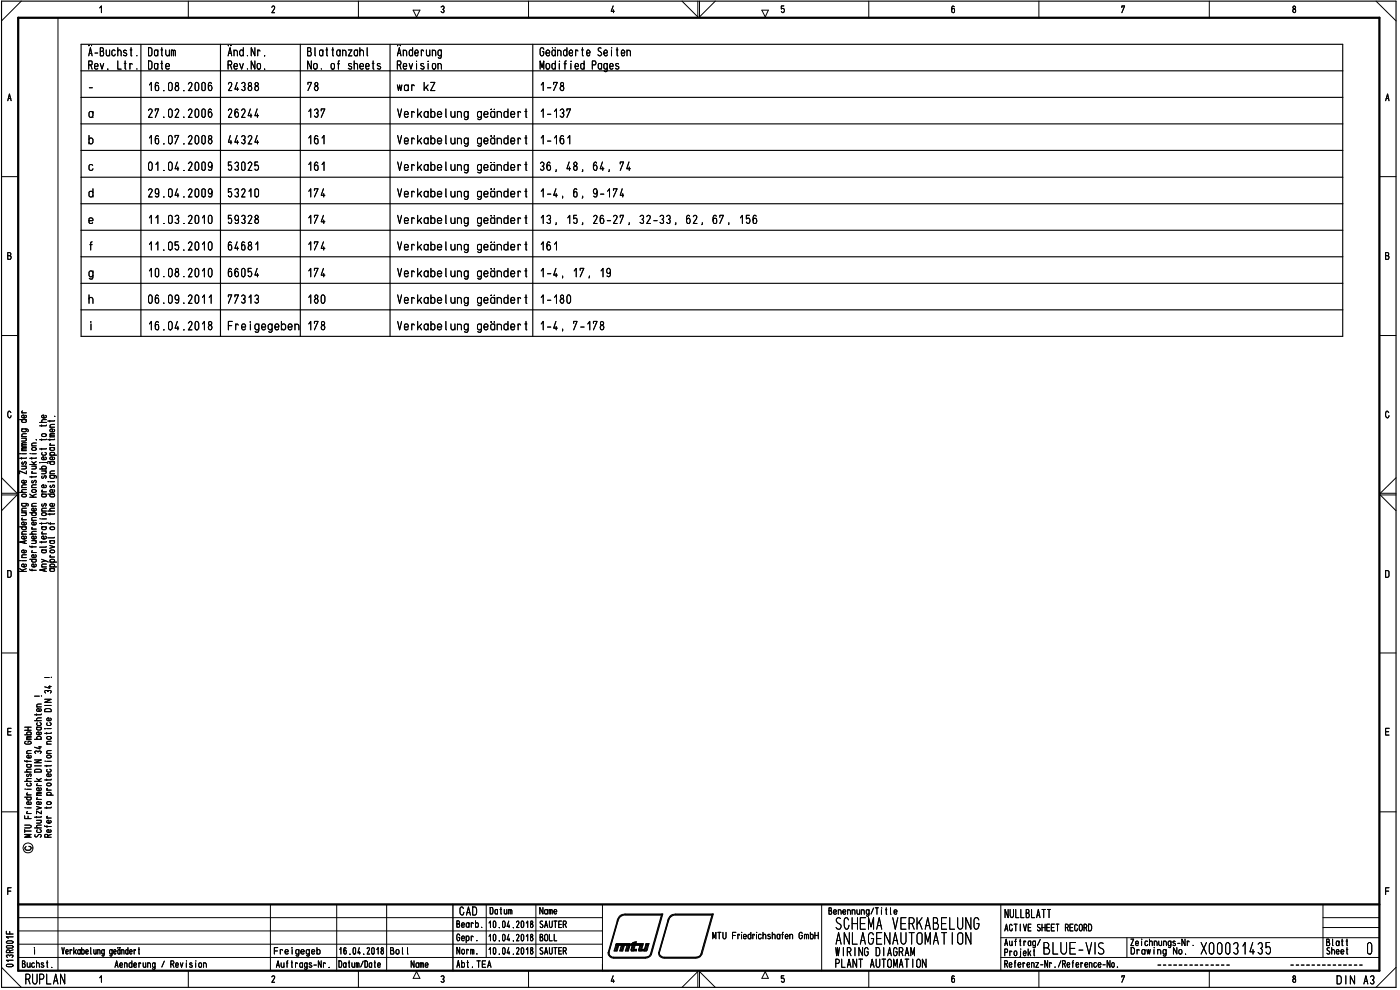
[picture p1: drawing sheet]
<svg xmlns="http://www.w3.org/2000/svg" width="420mm" height="297mm" viewBox="0 0 420 297" stroke-linecap="round" stroke-linejoin="round" font-family="sans-serif">
<path d="M.5 .3h418.5v295.9h-418.5z" fill="none" stroke="#000" stroke-width=".34"/>
<path d="M5.5 5.3h408.5v286h-408.5zM5.5 271.4h408.5" fill="none" stroke="#000" stroke-width=".68"/>
<g fill="none" stroke="#000" stroke-width=".3">
<path d="M6.4 .3l-5.9 6M17.4 5.3v286M29.9 2.4l.5-.6v2M56.5 .3v5M107.6 .3v5M158.6 .3v5M204.7 .3l4.7 4.8v-4.8M209.9 .3v4.8l4.8-4.8M260.7 .3v5M286.4 2l-.4-.2-.4 .5v1.2l.6 .3a.8 .8 0 0 0 0-1.3l-.5 .1-.1 .4M311.8 .3v5M362.9 .3v5"/>
<path d="M413 .3l6 6M.5 53h5M414 53h5M.5 100.7h5M414 100.7h5M3.3 123.8a.48 .48 0 0 0-.6-.4 .48 .48 0 0 0-.4 .6v.7l.4 .6h.4l.2-.6M416.8 123.8a.48 .48 0 0 0-.6-.4 .48 .48 0 0 0-.4 .6v.7l.4 .6h.4l.3-.6M.5 148.5h4.6l-4.6 4.7M.5 143.3l4.6 4.7h-4.6M419 148.5h-4.8l4.8 4.7M419 143.3l-4.8 4.7h4.8M.5 195.9h5"/>
<path d="M414 195.9h5M.5 243.6h5M7.4 247.6h1.5l.5 .2-.1 .4-.4 .2h-1.5M8 242.4h1.4M8.3 243.5l-.3 .4 .3 .2M9.4 250.4h-2l1.6 .4-1.6 .4h2M414 243.6h5M3.3 266.4h-1v2M5.5 275.3h175.3M5.5 279.3h175.3M81.2 271.4v19.9M101 271.4v19.9"/>
<path d="M116 271.4v19.9M145.9 271.4v15.9M160.8 271.4v15.9M180.8 271.4v19.9M246.6 271.4v19.9M300.4 271.4v19.8M397 271.4v15.9M397 278.3h17M397 275.3h17M.5 290.2l5.9 6M1.9 282.6l.4-.3h1.2l.4 .5-.3 .2h-1.4zM2 283.9l1.6-.2 .3 .4-.3 .4h-1.4l-.3-.4z"/>
<path d="M2.1 289.4l1.5-.1a.38 .38 0 0 1 .3 .4 .38 .38 0 0 1-.4 .4l-1.4-.1-.2-.3zM2.9 285.8v-.6a.55 .55 0 0 0-.5-.2 .55 .55 0 0 0-.5 .4v.4h2M3.9 288.1h-2l.6 .4M3.9 281.1h-2l.6 .4M3.9 285l-1 .3M5.5 287.3h175.3M5.5 283.3h175.3M29.9 293.4l.5-.6v1.9M56.5 291.3v4.9M107.6 291.3v4.9M125 291.5l1 2h-2zM158.6 291.3v4.9"/>
<path d="M204.7 296.2l4.7-4.7v4.7M209.9 296.2v-4.7l4.8 4.7M229.7 291.5l.9 2h-2zM260.7 291.3v4.9M300.4 287.3h113.6M300.4 281.3h113.6M311.8 291.3v4.9M338.2 281.3v6M362.9 291.3v4.9M419 290.2l-6 6"/>
<circle cx="8.4" cy="254.4" r="1.49"/>
</g>
<path d="M135.9 271.4v19.9" fill="none" stroke="#000" stroke-width=".42"/>
<path d="M8 236.8h1.4M7.6 242.4h.1" fill="none" stroke="#000" stroke-width=".3"/>
<g fill="none" stroke="#000" stroke-width=".3">
<path d="M7.4 218.2h2M8.4 218.2v.9M7.4 228.2l.1 .2h1.9M7.4 234.4h2M7.6 236.8h.1M7.8 222.4l-.4 .4v.2l.4 .3 1.6-.2-.2-.6-.8-.1v.4M8 229.4h1.1l.3 .6-.3 .2-.9-.1-.2-.4 .3-.3M8 221.9h1.4M8.1 228.2v.5M9 234.9l.4 .2v.5l-.3 .2-.9-.1-.2-.2 .2-.5M9.2 226.7l.2 .2-.2 .5h-.9l-.3-.5 .7-.3v.8M9.4 233.6l-1.3 .1-.1 .5 .4 .2"/>
<path d="M9.4 230.8l-1.3 .1-.1 .5 .4 .2M9.4 221.4h-1.1l-.3 .2 .3 .3M9.4 221l-1.3 .1-.1 .1 .3 .2M9.4 229.4h-.2M7.4 247.6h1.5l.5 .2-.1 .4-.4 .2h-1.5M8 242.4h1.4M8.3 243.5l-.3 .4 .3 .2M9.4 250.4h-2l1.6 .4-1.6 .4h2"/>
</g>
<path d="M8 236.8h1.4M7.6 242.4h.1" fill="none" stroke="#000" stroke-width=".3"/>
<g fill="none" stroke="#000" stroke-width=".3">
<path d="M7.4 218.2h2M8.4 218.2v.9M10.4 216.2h2M10.4 208.9h1.4M11 218.2h1.1l.3 .6-.3 .2h-.8l-.3-.2 .3-.6M11 214.2v.4M11 212.1h1.4M12 216.8l.4 .4-.3 .5h-.8l-.3-.4 .2-.4M12.1 219.7l.3 .4-.4 .4-1-.2v-.5l.7-.2v.9M12.1 212.7l.3 .2-.3 .5h-.9l-.2-.5 .7-.3v.8M12.4 215.4l-1.3 .2-.1 .3 .4 .3M12.4 214.2l-.1 .3h-1.9"/>
<path d="M12.4 211.2l-1.2 .1-.2 .2 .2 .6M12.4 218.2l-.2 .1M7.4 228.2l.1 .2h1.9M7.4 234.4h2M7.6 236.8h.1M7.8 222.4l-.4 .4v.2l.4 .3 1.6-.2-.2-.6-.8-.1v.4M8 229.4h1.1l.3 .6-.3 .2-.9-.1-.2-.4 .3-.3M8 221.9h1.4M8.1 228.2v.5M9 234.9l.4 .2v.5l-.3 .2-.9-.1-.2-.2 .2-.5M9.2 226.7l.2 .2-.2 .5h-.9l-.3-.5 .7-.3v.8M9.4 233.6l-1.3 .1-.1 .5 .4 .2"/>
<path d="M9.4 230.8l-1.3 .1-.1 .5 .4 .2M9.4 221.4h-1.1l-.3 .2 .3 .3M9.4 221l-1.3 .1-.1 .1 .3 .2M9.4 229.4h-.2M10.4 228h2l-2 .9h2M10.4 229.8h2M10.5 231.1l.3-.3h1.2l.4 .3v.5h-2zM11 233.6l1 .8M11.6 224.1h.8M12 223.9v.8l-1.6-.5M12.1 236.4l.3 .5-.4 .3-1-.1v-.5l.2-.2h.5v.8M12.4 233.6l-.8 .4"/>
<path d="M10.5 250.4v.6a.76 .76 0 0 0 1.1-.6h.5a.43 .43 0 0 1 .3 .4 .43 .43 0 0 1-.3 .4M11 242l1.4 .4-1.4 .4M11 244.9v.5M12.1 240.6l.3 .3-.3 .5h-.9l-.2-.4v-.3l.7-.2v.9M12.4 247.6h-1.3l-.1 .5 .4 .3M12.4 244.9l-.1 .3h-1.9M12.4 243.3v.9l-1.4-.9v.9"/>
</g>
<g fill="none" stroke="#000" stroke-width=".3">
<path d="M10.4 216.2h2M10.4 208.9h1.4M11 218.2h1.1l.3 .6-.3 .2h-.8l-.3-.2 .3-.6M11 214.2v.4M11 212.1h1.4M12 216.8l.4 .4-.3 .5h-.8l-.3-.4 .2-.4M12.1 219.7l.3 .4-.4 .4-1-.2v-.5l.7-.2v.9M12.1 212.7l.3 .2-.3 .5h-.9l-.2-.5 .7-.3v.8M12.5 208.9h.1M12.4 215.4l-1.3 .2-.1 .3 .4 .3M12.4 214.2l-.1 .3h-1.9M12.4 211.2l-1.2 .1-.2 .2 .2 .6"/>
<path d="M12.4 218.2l-.2 .1M10.4 228h2l-2 .9h2M10.4 229.8h2M10.5 231.1l.3-.3h1.2l.4 .3v.5h-2zM11 233.6l1 .8M11.6 224.1h.8M12 223.9v.8l-1.6-.5M12.1 236.4l.3 .5-.4 .3-1-.1v-.5l.2-.2h.5v.8M12.4 233.6l-.8 .4M10.5 250.4v.6a.76 .76 0 0 0 1.1-.6h.5a.43 .43 0 0 1 .3 .4 .43 .43 0 0 1-.3 .4M11 242l1.4 .4-1.4 .4M11 244.9v.5"/>
<path d="M12.1 240.6l.3 .3-.3 .5h-.9l-.2-.4v-.3l.7-.2v.9M12.4 247.6h-1.3l-.1 .5 .4 .3M12.4 244.9l-.1 .3h-1.9M12.4 243.3v.9l-1.4-.9v.9"/>
</g>
<g fill="none" stroke="#000" stroke-width=".3">
<path d="M12.5 208.9h.1M14 229.6v.4M14 233.8v.4M14 238.6h2M14 237.1h1.4M14 228.4h1.4M14.1 235.1l1.1-.1 .2 .5-1 .3-.4-.3zM14.3 236.6h-.3l.3 .5M14.4 238.6l-.4-.3 .4-.6 .9 .2 .1 .4-.5 .3M14.9 230.8l.5 .3-.4 .5h-.7l-.3-.2 .2-.5M15.1 232.2l.3 .3-.3 .5h-.8l-.3-.3 .1-.4 .6-.1v.8M15.4 233.8l-.1 .2h-1.9"/>
<path d="M15.4 229.6v.2h-2M13.4 247.7l.1 .3h1.9M14 245.4h1.4M14 242.1v.5M14.1 240.7l1.1-.1 .2 .5-1 .3-.4-.3zM14.1 247.7v.5M14.3 244.9l-.3 .1 .3 .4M14.4 251.2l-.2-.8-.8 .1v.7h2M15.1 249l.3 .4-.5 .4-.8-.2v-.5l.6-.2v.9M15.1 246.2l.3 .4-.5 .4-.8-.2v-.5l.6-.2v.9M15.4 242.1l-.1 .3h-1.9M15.4 250.4l-1 .3"/>
</g>
<g fill="none" stroke="#000" stroke-width=".3">
<path d="M13.4 212.9l.6-.3 1 .1 .4 .3v.5h-2zM13.4 209.8h2l-2 .9h2M13.4 211.7h2M13.4 203.3h1.4M13.5 218.6h.1M13.7 207.9l-.3-.3 .2-.4h.5l.3 .3 .3-.3 .6 .1 .1 .3-.3 .3M14 219.8v.4M14 218.6h1.4M14.6 206h.8M14.9 205.7v.8l-1.5-.4M15.1 215.5l.3 .2-.3 .5h-.8l-.3-.5 .4-.3h.3v.8M15.4 219.8v.2h-2"/>
<path d="M13.6 228.4h.1M14.1 221.1h1.1l.2 .5-1 .2-.4-.2z"/>
</g>
<g fill="none" stroke="#000" stroke-width=".3">
<path d="M15.5 203.3h.1M14 229.6v.4M14 233.8v.4M14 238.6h2M14 237.1h1.4M14 228.4h1.4M14.1 235.1l1.1-.1 .2 .5-1 .3-.4-.3zM14.3 236.6h-.3l.3 .5M14.4 238.6l-.4-.3 .4-.6 .9 .2 .1 .4-.5 .3M14.9 230.8l.5 .3-.4 .5h-.7l-.3-.2 .2-.5M15.1 232.2l.3 .3-.3 .5h-.8l-.3-.3 .1-.4 .6-.1v.8M15.4 233.8l-.1 .2h-1.9"/>
<path d="M15.4 229.6v.2h-2M13.4 247.7l.1 .3h1.9M14 245.4h1.4M14 242.1v.5M14.1 240.7l1.1-.1 .2 .5-1 .3-.4-.3zM14.1 247.7v.5M14.3 244.9l-.3 .1 .3 .4M14.4 251.2l-.2-.8-.8 .1v.7h2M15.1 249l.3 .4-.5 .4-.8-.2v-.5l.6-.2v.9M15.1 246.2l.3 .4-.5 .4-.8-.2v-.5l.6-.2v.9M15.4 242.1l-.1 .3h-1.9M15.4 250.4l-1 .3"/>
</g>
<g fill="none" stroke="#000" stroke-width=".3">
<path d="M13.4 212.9l.6-.3 1 .1 .4 .3v.5h-2zM13.4 209.8h2l-2 .9h2M13.4 211.7h2M13.4 203.3h1.4M13.5 218.6h.1M13.7 207.9l-.3-.3 .2-.4h.5l.3 .3 .3-.3 .6 .1 .1 .3-.3 .3M14 219.8v.4M14 218.6h1.4M14.6 206h.8M14.9 205.7v.8l-1.5-.4M15.1 215.5l.3 .2-.3 .5h-.8l-.3-.5 .4-.3h.3v.8M15.4 219.8v.2h-2"/>
<path d="M13.6 228.4h.1M14.1 221.1h1.1l.2 .5-1 .2-.4-.2z"/>
</g>
<g fill="none" stroke="#000" stroke-width=".3">
<path d="M12.5 158.1h1.1l.3 .5-.3 .3h-.8l-.3-.3 .3-.5M12.5 156.9v.4M12.5 155.7h1.4M12.7 159.6l-.2 .3 .3 .3M13.9 156.9l-.1 .2h-1.9M13.9 158.1l-.2 .1M12.5 167.8l1.9 .9M12.5 165h1.1l.3 .4-.1 .3-.2 .2-.9-.1-.2-.4 .3-.4M12.5 170.1h1.4M12.5 162.5v.4M12.5 160.2h1.4M13.2 170.8v.6"/>
<path d="M13.7 160.9l.2 .5-.4 .3-.9-.2-.1-.4 .7-.2v.8M13.7 168.2l-1.2 .5M13.9 170.6l-2 .4 2 .4M13.9 169.2h-1.2l-.2 .5 .2 .4M13.9 164l-.1 .2h-1.9M13.9 162.5l-.1 .1h-1.9M13.9 165l-.2 .1M15.5 203.3h.1M8.7 253.9a.6 .6 0 0 1 .7 .6 .6 .6 0 0 1-.6 .6h-.8l-.4-.3-.1-.5 .3-.3"/>
</g>
<g fill="none" stroke="#000" stroke-width=".3">
<path d="M11.9 126.7h2M12 138.8h.1M12.5 138.8h1.5l.4 .2M12.5 130.4l1-.3a.42 .42 0 0 1 .4 .5 .42 .42 0 0 1-.4 .4l-.8-.1zM12.5 127.5v.4M12.5 131.7v.5M12.5 134.5v.5M13.5 135.7l.4 .4-.3 .5-.9-.1-.2-.3 .2-.4M13.7 124.6l.2 .3-.1 .3-.9 .2a.45 .45 0 0 1-.4-.6 .45 .45 0 0 1 .7-.3v.9M13.9 134.5l-.1 .2h-1.9M13.9 131.7l-.1 .2h-1.9M13.9 127.5l-.1 .3h-1.9"/>
<path d="M13.9 125.9l-1.3 .2v.6h.3M12.1 155.7h.1M12.5 158.1h1.1l.3 .5-.3 .3h-.8l-.3-.3 .3-.5M12.5 147.6h1.4M12.5 156.9v.4M12.5 155.7h1.4M12.6 154l.9-.2a.42 .42 0 0 1 .4 .5 .42 .42 0 0 1-.4 .4l-.8-.1zM12.7 142.8l-.2 .5a.51 .51 0 0 0 .6 0 .51 .51 0 0 0 .2-.6l.5 .1-.1 .7M12.7 147.1l-.2 .2 .3 .3M12.7 159.6l-.2 .3 .3 .3M13.5 141.3a.42 .42 0 0 1 .4 .4 .42 .42 0 0 1-.4 .5h-1M13.7 145.5l.2 .3-.2 .5h-1l-.2-.5 .7-.3v.8"/>
<path d="M13.9 156.9l-.1 .2h-1.9M13.9 158.1l-.2 .1M12.5 167.8l1.9 .9M12.5 165h1.1l.3 .4-.1 .3-.2 .2-.9-.1-.2-.4 .3-.4M12.5 162.5v.4M12.5 170.1h1.4M12.5 160.2h1.4M13.2 170.8v.6M13.7 160.9l.2 .5-.4 .3-.9-.2-.1-.4 .7-.2v.8M13.7 168.2l-1.2 .5M13.9 170.6l-2 .4 2 .4M13.9 169.2h-1.2l-.2 .5 .2 .4"/>
<path d="M13.9 164l-.1 .2h-1.9M13.9 162.5l-.1 .1h-1.9M13.9 165l-.2 .1"/>
</g>
<g fill="none" stroke="#000" stroke-width=".3">
<path d="M5.9 125.9h2M6 136.1h.1M6.5 128.7l1.8 .1 .2 .3-.2 .4M6.5 139.9h1.4M6.5 137.3v.5M6.5 136.1h1.4M6.5 135.2h1.4M6.5 133.9h1.4M6.5 131.5h1.4M6.5 131h1.4M6.5 123.9h1.4M6.7 138.6l-.2 .3 .1 .4h.4a.6 .6 0 0 1 .8-.6l-.1 .7"/>
<path d="M6.7 123.3l-.2 .2 .3 .4M6.8 128.7l-.3 .3 .3 .5h.8l.3-.2-.3-.6M6.8 125.9l-.3 .3 .3 .5h.8l.3-.2-.3-.6M7.5 139.9l.4 .3-.1 .3-1.3 .2M7.5 131.5l.4 .3-.1 .4-1.3 .1M7.7 124.6l.2 .5-.4 .3-.9-.2v-.5l.6-.2v.9M7.9 137.3l-.1 .2h-1.9M7.9 134.7h-1.2l-.2 .3 .2 .2M7.9 134.3h-1.2l-.2 .2 .4 .2M7.9 133.3h-1.2l-.2 .3 .2 .3M7.9 132.8l-1.3 .1v.4h.3M7.9 130.1l-1.3 .2 .1 .7"/>
<path d="M8.9 139.4h2M9.5 139.9h1.4M9.5 136.1h1.4M9.5 137.3v.5M9.5 138.5l1 .9M10.5 139.9l.4 .3-.2 .4-1.2 .1M10.9 137.3v.2h-2M10.9 138.5l-.9 .4M11.9 126.7h2M12 138.8h.1M12.5 138.8h1.5l.4 .2M12.5 130.4l1-.3a.42 .42 0 0 1 .4 .5 .42 .42 0 0 1-.4 .4l-.8-.1z"/>
<path d="M12.5 127.5v.4M12.5 131.7v.5M12.5 134.5v.5M13.5 135.7l.4 .4-.3 .5-.9-.1-.2-.3 .2-.4M13.7 124.6l.2 .3-.1 .3-.9 .2a.45 .45 0 0 1-.4-.6 .45 .45 0 0 1 .7-.3v.9M13.9 134.5l-.1 .2h-1.9M13.9 131.7l-.1 .2h-1.9M13.9 127.5l-.1 .3h-1.9M13.9 125.9l-1.3 .2v.6h.3M5.9 147.7h2M6.5 151l1.8 .1 .2 .4-.2 .3M6.5 156h1.4"/>
<path d="M6.5 153.8h1.4M6.5 153.3h1.4M6.5 146.3h1.4M6.6 148.4l.9-.1 .3 .1 .1 .4-1 .3-.3-.2zM6.7 155.4l-.2 .3 .3 .3M7.5 153.8l.3 .2v.5l-1.3 .2M7.7 156.7l.2 .3-.2 .5h-1l-.2-.4 .1-.3 .6-.2v.9M7.7 144.2l.2 .4-.4 .3-.9-.1-.1-.4 .7-.3v.8M7.9 152.5l-1.3 .1 .1 .7M7.9 146.9l-1.3 .1-.1 .4 .4 .3M7.9 145.5l-1.3 .1 .1 .7M7.9 141.3v.9l-2-.9v.9"/>
<path d="M8.9 153.8h2M8.9 149.2h2M9.5 147.2l.4-.3h.6l.4 .3v.2l-.2 .3h-.8zM9.5 156.1h1.4M9.5 142.9v.4M9.8 153.8l-.3 .2v.5l.3 .2 1-.2 .1-.3-.4-.4M10.6 156.7l.3 .3-.3 .5h-.9l-.1-.7 .6-.2v.9M10.6 152.5l.3 .5-.4 .3-.8-.1-.2-.5 .2-.2h.5v.8M10.9 155.3l-1.3 .1 .1 .7M10.9 142.9v.2h-2M10.9 148.3l-1.3 .5M12.1 155.7h.1"/>
<path d="M12.5 147.6h1.4M12.6 154l.9-.2a.42 .42 0 0 1 .4 .5 .42 .42 0 0 1-.4 .4l-.8-.1zM12.7 142.8l-.2 .5a.51 .51 0 0 0 .6 0 .51 .51 0 0 0 .2-.6l.5 .1-.1 .7M12.7 147.1l-.2 .2 .3 .3M13.5 141.3a.42 .42 0 0 1 .4 .4 .42 .42 0 0 1-.4 .5h-1M13.7 145.5l.2 .3-.2 .5h-1l-.2-.5 .7-.3v.8M5.9 171.4h2M5.9 170.6l1.3 .8M6 168.2h.1M6.5 168.2h1.4M6.5 167.3h1.4M7.3 162.4v.6"/>
<path d="M7.9 166.5h-1.3l.1 .8M7.9 162.2l-2 .4 2 .5M8.9 163.8l.1 .3h1.9M9.6 163.8v.5M9.6 170.8v.5M9.8 167.8l-.3 .2v.5l.3 .2 1-.2 .1-.4-.4-.3M10.5 162.2l.4 .4-.2 .4-1.2 .1"/>
</g>
<g fill="none" stroke="#000" stroke-width=".3">
<path d="M8.9 139.4h2M9.1 136.1h.1M9.5 133.8h1.4M9.5 137.3v.5M9.5 139.9h1.4M9.5 138.5l1 .9M9.5 136.1h1.4M9.7 134.4h1l.2 .5-1 .2-.4-.2zM10.5 139.9l.4 .3-.2 .4-1.2 .1M10.9 132.9l-1.3 .2 .1 .7M10.9 132h.1M10.9 137.3v.2h-2"/>
<path d="M10.9 138.5l-.9 .4M8.9 153.8h2M8.9 149.2h2M9.5 147.2l.4-.3h.6l.4 .3v.2l-.2 .3h-.8zM9.5 156.1h1.4M9.5 142.9v.4M9.8 153.8l-.3 .2v.5l.3 .2 1-.2 .1-.3-.4-.4M10.6 156.7l.3 .3-.3 .5h-.9l-.1-.7 .6-.2v.9M10.6 152.5l.3 .5-.4 .3-.8-.1-.2-.5 .2-.2h.5v.8M10.9 155.3l-1.3 .1 .1 .7M10.9 142.9v.2h-2M10.9 148.3l-1.3 .5"/>
<path d="M8.9 163.8l.1 .3h1.9M9.6 163.8v.5M9.6 170.8v.5M9.8 167.8l-.3 .2v.5l.3 .2 1-.2 .1-.4-.4-.3M10.5 162.2l.4 .4-.2 .4-1.2 .1"/>
</g>
<g fill="none" stroke="#000" stroke-width=".3">
<path d="M9.1 136.1h.1M9.5 133.8h1.4M9.7 134.4h1l.2 .5-1 .2-.4-.2zM10.9 132.9l-1.3 .2 .1 .7M10.9 132h.1M14.4 138.5h2M14.9 134.3h1.1l.4 .6-.4 .2h-.7l-.4-.2 .4-.6M14.9 126.2v.4M14.9 131.7v.5M14.9 136.6h2.1M14.9 131.1h1.5M14.9 128.2h1.5"/>
<path d="M15.3 138.5l-.4 .4 .4 .5 .9-.1 .2-.4-.4-.4M15.4 136.6a.42 .42 0 0 1-.5-.5 .42 .42 0 0 1 .5-.4l1 .3v.3l-.4 .3M16.1 137.2l.3 .2-.3 .5h-.9l-.3-.5 .8-.3v.8M16.1 128.8l.3 .2-.3 .5h-.9l-.3-.5 .8-.3v.8M16.4 131.7l-.1 .2h-1.9M16.4 130.6h-1.2l-.3 .2 .3 .3M16.4 130h-1l-.5 .3 .5 .3M16.4 127.3l-1.3 .2 .1 .7M16.4 126.2l-.1 .1h-1.9M14.4 156.8l.2 .3h1.8M14.4 153.3h2M14.4 148.3h2"/>
<path d="M14.9 142.7h1.8l.3 .4-.2 .3M14.9 154.1v.4M14.9 142.2h1.5M15 158.2l1-.1 .4 .2v.3l-.4 .3h-.6l-.4-.2zM15.1 156.8v.5M15.3 148.3l-.4 .3 .4 .5 1-.2 .1-.3-.4-.3M15.3 142.7l-.4 .3 .4 .5 1-.2 .1-.3-.4-.3M16.1 151.1l.3 .3-.3 .5h-.9l-.3-.3 .1-.4 .7-.2v.9M16.1 147l.3 .4-.4 .3-1-.1-.1-.4 .8-.3v.8M16.4 154.1l-.1 .2h-1.9M16.4 152.5l-1.3 .1-.2 .4 .5 .3M16.4 141.3l-1.3 .2 .1 .7"/>
<path d="M14.9 170.6h1.1l.4 .3-.1 .4-.3 .1-1-.1-.1-.4 .4-.3M14.9 163.7l1.5 .4-1.5 .4M14.9 162.2l1.3 .1 .1 .6-1 .2-.4-.4 .4-.5M14.9 167.1h1.5M15 165.2l1-.2 .3 .2 .1 .4-1 .3-.4-.2zM15.2 166.6l-.3 .3 .4 .2M15.4 168.7a.42 .42 0 0 1-.5-.5 .42 .42 0 0 1 .5-.4l.9 .2 .1 .4-.4 .3M16.4 161.2l-.1 .2h-1.9M16.4 162.2l-.2 .1M187.6 274.5l-1.2 .4-.6 .6-3 10.3M187.6 274.6h10.9M198.6 274.2l-3.4 12.1-.4 .6-1 .3h-10l-.8-.5-.2-1"/>
<path d="M198.8 274.4h-11.2l-1.3 .4-.8 1.1-2.8 9.9M198.8 274.2l-3.4 12.1-.5 .6-.8 .4h-10.3l-.9-.6-.2-1M202.7 274.5l-1.2 .4-.5 .6-3.1 10.3M202.7 274.6h11M213.7 274.2l-3.3 12.1-.5 .6-1 .3h-10l-.7-.5-.3-1M213.9 274.4h-11.2a2.28 2.28 0 0 0-2.2 2l-2.7 9.4M213.9 274.2l-3.5 12.1M255.7 277.1h1.6M257.3 275.3v3.5M258.2 277.1h1.3M259.8 275.3h-1.6v3.5h1.5M260.6 278.8v-3.5l.8 2.8 .8-2.8v3.5"/>
<path d="M263.1 278.8l.8-3.5 .7 3.5M263.4 277.7h1M291.4 275.3v3.5l-1.5-3.5v3.5M291.4 279.8v3.5l-1.5-3.5v3.5M293.8 276a.72 .72 0 0 0-.8-.7 .72 .72 0 0 0-.7 .8v1.9a.68 .68 0 0 0 .4 .7 .68 .68 0 0 0 .7-.1l.4-1.5h-.6M10.4 284.4h.1M10.4 284.9v1.4M180.8 289.3v2h2M182.5 285.8l3-10.4a2.01 2.01 0 0 1 2.1-1.2h11.3l-3.4 12.1a1.74 1.74 0 0 1-1.7 1.1M182.5 285.7a1.57 1.57 0 0 0 1.6 1.7M184.1 287.5h9.7M184.8 283.6h4.3"/>
<path d="M184.9 283.3l.1-.2h4l.2 .2M184.9 283.3l-.6 2h.9l.5-1.7M184.9 283.3h4.3M184.9 283.4h4.2M185 283.5h4.1M185 283.2h4.1M185 283.6l-.6 1.7M185.2 283.6l-.5 1.7M185.4 283.6l-.5 1.7M185.5 283.6l-.5 1.7M186.5 283.6l-.5 1.7h.9l.5-1.7M186.6 283.6l-.5 1.7"/>
<path d="M186.9 283.6l-.5 1.7M187.1 283.6l-.5 1.7M187.2 283.6l-.5 1.7M188.3 283.6l-.5 1.7M188.6 283.6l-.5 1.7M188.8 283.6l-.5 1.7M188.9 283.6l-.5 1.7M189.2 283.3l-.6 2h-.9l.5-1.7M189.4 283.3h3.5M189.4 283.5h3.5M189.4 283.4h3.5M189.5 283.2h3.5"/>
<path d="M189.9 283.6l-.5 1.6M189.9 283h.9M189.9 282.9h.9M190 282.8h.9M190 283.6l-.5 1.7M190.3 284.8h.8l-.1 .5h-1.6l.5-2.5 1.1-.3-.9 2.8M190.3 283.6l-.5 1.7M190.3 284.9h.7M190.3 285h.7M190.3 285.1h.7M190.3 285.2h.7M190.4 282.7h.5"/>
<path d="M190.5 283.6l-.6 1.7M192.1 283.6l-.4 1.7h2.2M192.2 283.6l-.5 1.6M192.3 283.6l-.5 1.7M192.5 285.2h.8M192.6 284.8h.8M192.6 284.9h.8M192.6 285h.7M192.6 285.1h.7M192.6 283.6l-.5 1.7M192.7 283.6l-.5 1.7M192.9 283.6l-.4 1.7"/>
<path d="M193 283.1h-3.5l-.1 .5h3.5M193.1 283.1l-.2 .5M193.8 283.6h.8M193.8 283.6l-.5 1.7M193.8 283.3h.8M193.8 283.5h.8M193.8 283.4h.8M193.8 283.1v.5M193.9 283.1h.9l-.2 .5M193.9 283.2h.9M194 283.6l-.5 1.7M194.3 283.6l-.5 1.7"/>
<path d="M194.4 283.6l-.5 1.7M194.6 283.6l-.3 1.4-.4 .3M197.7 285.8l3-10.4a2.01 2.01 0 0 1 2-1.2h11.4l-3.4 12.1a1.74 1.74 0 0 1-1.8 1.1M197.7 285.7l.2 1.2 .9 .5h.5M197.8 285.7l.3 1 .8 .6h10.4l.7-.4 .5-.6M199.3 287.5h9.6M347.5 289.6h.9M349.1 289.6h.8M350.7 289.6h.8M352.3 289.6h.8M353.9 289.6h.8M355.5 289.6h.7"/>
<path d="M357.1 289.6h.7M358.6 289.6h.9M360.2 289.6h.8M360.5 282.8l1.6 3.5M361.8 289.6h.8M362.1 282.8l-1.6 3.5M363.1 283.1l.6-.3 .5 .5 .1 2.3a.68 .68 0 0 1-.7 .7 .68 .68 0 0 1-.7-.7zM363.4 289.6h.8M365 289.6h.8M365.5 283.1l.6-.3 .5 .5 .1 2.3a.68 .68 0 0 1-.6 .7 .68 .68 0 0 1-.7-.7zM366.6 289.6h.7M368 283.1a.58 .58 0 0 1 .6-.3 .58 .58 0 0 1 .5 .5v2.4a.64 .64 0 0 1-.7 .6 .64 .64 0 0 1-.6-.7z"/>
<path d="M368.2 289.6h.7M370.2 283.3l.5-.4a.86 .86 0 0 1 .9 .7 .86 .86 0 0 1-.6 1 .87 .87 0 0 1 .6 .9 .87 .87 0 0 1-.9 .8l-.5-.6M373 283.9l.7-1.1v3.5M376 284.9v1.4M377.6 283.3l.4-.4a.86 .86 0 0 1 .9 .7 .86 .86 0 0 1-.7 1 .87 .87 0 0 1 .6 .9 .87 .87 0 0 1-.7 .8l-.5-.6M381 282.8h-1.1v1.6a.69 .69 0 0 1 .7-.3 .69 .69 0 0 1 .6 .5l.1 .7-.4 1-.6-.1-.4-.5M387.4 289.6h.8M389 289.6h.8M390.5 289.6h.9M392.1 289.6h.9M393.7 289.6h.8M395.4 289.6h.7"/>
<path d="M396.9 289.6h.8M398.5 289.6h.7M400.1 289.6h.8M401.7 289.6h.8M403.2 289.6h.9M404.8 289.6h.8M406.4 289.6h.8M408.1 289.6h.7M410.7 283l.5-.2 .4 .5 .1 2.3a.65 .65 0 0 1-.5 .7 .65 .65 0 0 1-.8-.5v-2.5z"/>
</g>
<g fill="none" stroke="#000" stroke-width=".34">
<path d="M24.3 13.3h378.7v87.6h-378.7zM42.3 13.3v87.6M66.2 13.3v87.6M90.1 13.3v87.6M117.1 13.3v87.6M159.9 13.3v87.6M24.3 21.3h378.7M24.3 37.2h378.7M24.3 29.2h378.7M24.3 45.1h378.7M24.3 53.2h378.7M24.3 77h378.7"/>
<path d="M24.3 69.1h378.7M24.3 61.1h378.7M24.3 93h378.7M24.3 85h378.7"/>
</g>
<g font-size="5.3">
<text x="250.5" y="279">SC</text>
<text x="267.8" y="279">ViKA31LU</text>
<text x="250.7" y="283.5">ABLAG-\AUTOldT 0</text>
<text x="312.9" y="286.4">3LU1-V S</text>
</g>
<g font-size="4.6">
<text x="387.7" y="4">8</text>
<text x="415.7" y="30.4">A</text>
<text x="7.3" y="295.4">RUPLAN</text>
</g>
<g font-size="3.9">
<text x="26.5" y="16.9">Ä-Buchst.</text>
<text x="44.3" y="16.9">Datum</text>
<text x="68.3" y="16.9">Änd.Nr.</text>
<text x="92.1" y="16.9">Blattanzahl</text>
<text x="119.1" y="16.9">Änderung</text>
<text x="161.9" y="16.9">Geänderte Seiten</text>
<text x="26.4" y="20.9">Rev. Ltr.</text>
<text x="44.3" y="20.9">Date</text>
<text x="68.2" y="20.9">Rev.No.</text>
<text x="92.2" y="20.9">No. of sheets</text>
<text x="119" y="20.9">Revision</text>
<text x="161.9" y="20.9">Modified Pages</text>
<text x="26.3" y="27.3">-</text>
<text x="44.4" y="27.3">16.08.2006</text>
<text x="68.2" y="27.3">24388</text>
<text x="92" y="27.3">78</text>
<text x="119.1" y="27.3">war kZ</text>
<text x="162" y="27.3">1-78</text>
<text x="26.4" y="35.4">a</text>
<text x="44.2" y="35.4">27.02.2006</text>
<text x="68.2" y="35.4">26244</text>
<text x="92.2" y="35.4">137</text>
<text x="119.2" y="35.4">Verkabelung geändert</text>
<text x="162" y="35.4">1-137</text>
<text x="26.5" y="43.3">b</text>
<text x="44.4" y="43.3">16.07.2008</text>
<text x="68.1" y="43.3">44324</text>
<text x="92.2" y="43.3">161</text>
<text x="119.2" y="43.3">Verkabelung geändert</text>
<text x="162" y="43.3">1-161</text>
<text x="26.4" y="51.3">c</text>
<text x="44.1" y="51.3">01.04.2009</text>
<text x="68.1" y="51.3">53025</text>
<text x="92.2" y="51.3">161</text>
<text x="119.2" y="51.3">Verkabelung geändert</text>
<text x="161.8" y="51.3">36, 48, 64, 74</text>
<text x="26.4" y="59.3">d</text>
<text x="44.2" y="59.3">29.04.2009</text>
<text x="68.1" y="59.3">53210</text>
<text x="92.2" y="59.3">174</text>
<text x="119.2" y="59.3">Verkabelung geändert</text>
<text x="162" y="59.3">1-4, 6, 9-174</text>
<text x="26.4" y="67.2">e</text>
<text x="44.4" y="67.2">11.03.2010</text>
<text x="68.1" y="67.2">59328</text>
<text x="92.2" y="67.2">174</text>
<text x="119.2" y="67.2">Verkabelung geändert</text>
<text x="162" y="67.2">13, 15, 26-27, 32-33, 62, 67, 156</text>
<text x="26.6" y="75.2">f</text>
<text x="44.4" y="75.2">11.05.2010</text>
<text x="68" y="75.2">64681</text>
<text x="92.2" y="75.2">174</text>
<text x="119.2" y="75.2">Verkabelung geändert</text>
<text x="162" y="75.2">161</text>
<text x="26.4" y="83.2">g</text>
<text x="44.4" y="83.2">10.08.2010</text>
<text x="68" y="83.2">66054</text>
<text x="92.2" y="83.2">174</text>
<text x="119.2" y="83.2">Verkabelung geändert</text>
<text x="162" y="83.2">1-4, 17, 19</text>
<text x="26.5" y="91.2">h</text>
<text x="44.1" y="91.2">06.09.2011</text>
<text x="68.1" y="91.2">77313</text>
<text x="92.2" y="91.2">180</text>
<text x="119.2" y="91.2">Verkabelung geändert</text>
<text x="162" y="91.2">1-180</text>
<text x="26.9" y="99.1">i</text>
<text x="44.4" y="99.1">16.04.2018</text>
<text x="68.2" y="99.1">Freigegeben</text>
<text x="92.2" y="99.1">178</text>
<text x="119.2" y="99.1">Verkabelung geändert</text>
<text x="162" y="99.1">1-4, 7-178</text>
<text x="137.8" y="274.7">CAD</text>
<text x="301.5" y="275.5">NULLBLATT</text>
<text x="250.7" y="286.9">WIRING DIAGRAM</text>
<text x="250.4" y="290.4">PLANT AUTOMATION</text>
<text x="387.8" y="294.9">8</text>
<text x="401" y="295.4">DIN A3//</text>
</g>
<g font-size="3.2">
<text x="81.4" y="4">2</text>
<text x="123.8" y="5">V</text>
<text x="132.1" y="4">3</text>
<text x="183.3" y="4">4</text>
<text x="228.5" y="5">V</text>
<text x="234.3" y="5">5</text>
<text x="336.5" y="4">7</text>
<text x="2.2" y="30.4">A</text>
<text x="2.2" y="78">B</text>
<text x="415.7" y="78">B</text>
<text x="2" y="173.4">D</text>
<text x="415.5" y="173.4">D</text>
<text x="2" y="220.7">E</text>
<text x="415.5" y="220.7">E</text>
<text x="415.5" y="268.6">F</text>
<text x="146.9" y="274.4">Datum</text>
<text x="161.9" y="274.4">Name</text>
<text x="248.6" y="274.5">Benennung/Title</text>
<text x="136.9" y="278.4">Bearb.</text>
<text x="146.3" y="278.5">10.04.2018</text>
<text x="161.9" y="278.5">SAUTER</text>
<text x="213.7" y="281.9">MTU Friedrichshafen GmbH</text>
<text x="301.4" y="279.5">ACTIVE SHEET RECORD</text>
<text x="18.4" y="286.4">Verkabelung geändert</text>
<text x="82.2" y="286.4">Fre I gegeb</text>
<text x="101.5" y="286.4">16.04.2018</text>
<text x="117" y="286.4">Bo l</text>
<text x="136.9" y="282.4">Gepr.</text>
<text x="137" y="286.4">Norm.</text>
<text x="146.3" y="282.4">10.04.2018</text>
<text x="146.3" y="286.4">10.04.2018</text>
<text x="161.9" y="286.4">SAUTER</text>
<text x="161.9" y="282.4">BOLL</text>
<text x="301.4" y="283.8">Auftrag/</text>
<text x="301.4" y="286.9">Projekt</text>
<text x="339.2" y="284">Zeichnungs-Nr. AU0031435</text>
<text x="339.3" y="286.4">Draw ing Na,</text>
<text x="398" y="283.9">Blatt</text>
<text x="398" y="286.4">Sheet</text>
<text x="6.5" y="290.4">Buchst.</text>
<text x="34.3" y="290.4">Aenderung / Revision</text>
<text x="82.8" y="290.4">Auf trags-Nr .</text>
<text x="101.5" y="290.4">Datum/Date</text>
<text x="123.2" y="290.4">Name</text>
<text x="136.9" y="290.4">Abt. TEA</text>
<text x="301.4" y="290.4">Referenz-Nr./Reference-No.</text>
<text x="81.4" y="294.9">2</text>
<text x="132.1" y="294.9">3</text>
<text x="183.3" y="294.9">4</text>
<text x="234.3" y="294.9">5</text>
<text x="285.4" y="294.9">6</text>
<text x="336.5" y="294.9">7</text>
</g>
<g font-size="2.1">
<text x="13.8" y="227.6">0</text>
<text x="13.8" y="226.2">c</text>
<text x="7.8" y="233.2">en</text>
<text x="10.8" y="236.1">c-</text>
</g>
<g font-size="1.5">
<text x="16.2" y="125.6">•</text>
<text x="12.3" y="137.9">Q.)</text>
<text x="14.8" y="134">e-.</text>
<text x="9.4" y="142.3">c-en</text>
<text x="11.6" y="140.9">.22</text>
<text x="8.8" y="149.3">Y</text>
<text x="9.3" y="146.5">C</text>
<text x="9.3" y="145">en</text>
<text x="12.3" y="149.3">0 -0</text>
<text x="14.1" y="145">.—</text>
<text x="14.8" y="146.5">V&gt;</text>
<text x="6.3" y="152.1">O</text>
<text x="9.3" y="152.1">C</text>
<text x="12.3" y="153.5">C.0</text>
<text x="12.3" y="152.1">en 0</text>
<text x="5.5" y="159.1">17c-00</text>
<text x="6.2" y="160.4">CLe.</text>
<text x="6.3" y="161.7">000—</text>
<text x="6.3" y="166">04-00</text>
<text x="9.3" y="167.5">O</text>
<text x="6.3" y="170.3">00)c</text>
<text x="14.7" y="170.3">0n</text>
<text x="7.1" y="220.6">.0</text>
<text x="10" y="222">.0</text>
<text x="13.9" y="217.8">4_,</text>
<text x="7.8" y="226.2">C</text>
<text x="10.1" y="226.2">r&gt;</text>
<text x="13.8" y="223.4">C</text>
<text x="7.8" y="238.8">c-00.</text>
<text x="7.1" y="240.2">1:)</text>
<text x="7.1" y="245.4">LL</text>
<text x="7.8" y="241.6">000</text>
<text x="10.8" y="240.2">e-</text>
<text x="7.1" y="249.9">1-•</text>
<text x="10.7" y="247.1">=0</text>
<text x="10.7" y="249.9">00</text>
<text x="2.1" y="268.6">F</text>
<text x="1.6" y="280.4">11-</text>
<text x="1.7" y="287.4">en</text>
</g>
</svg>
